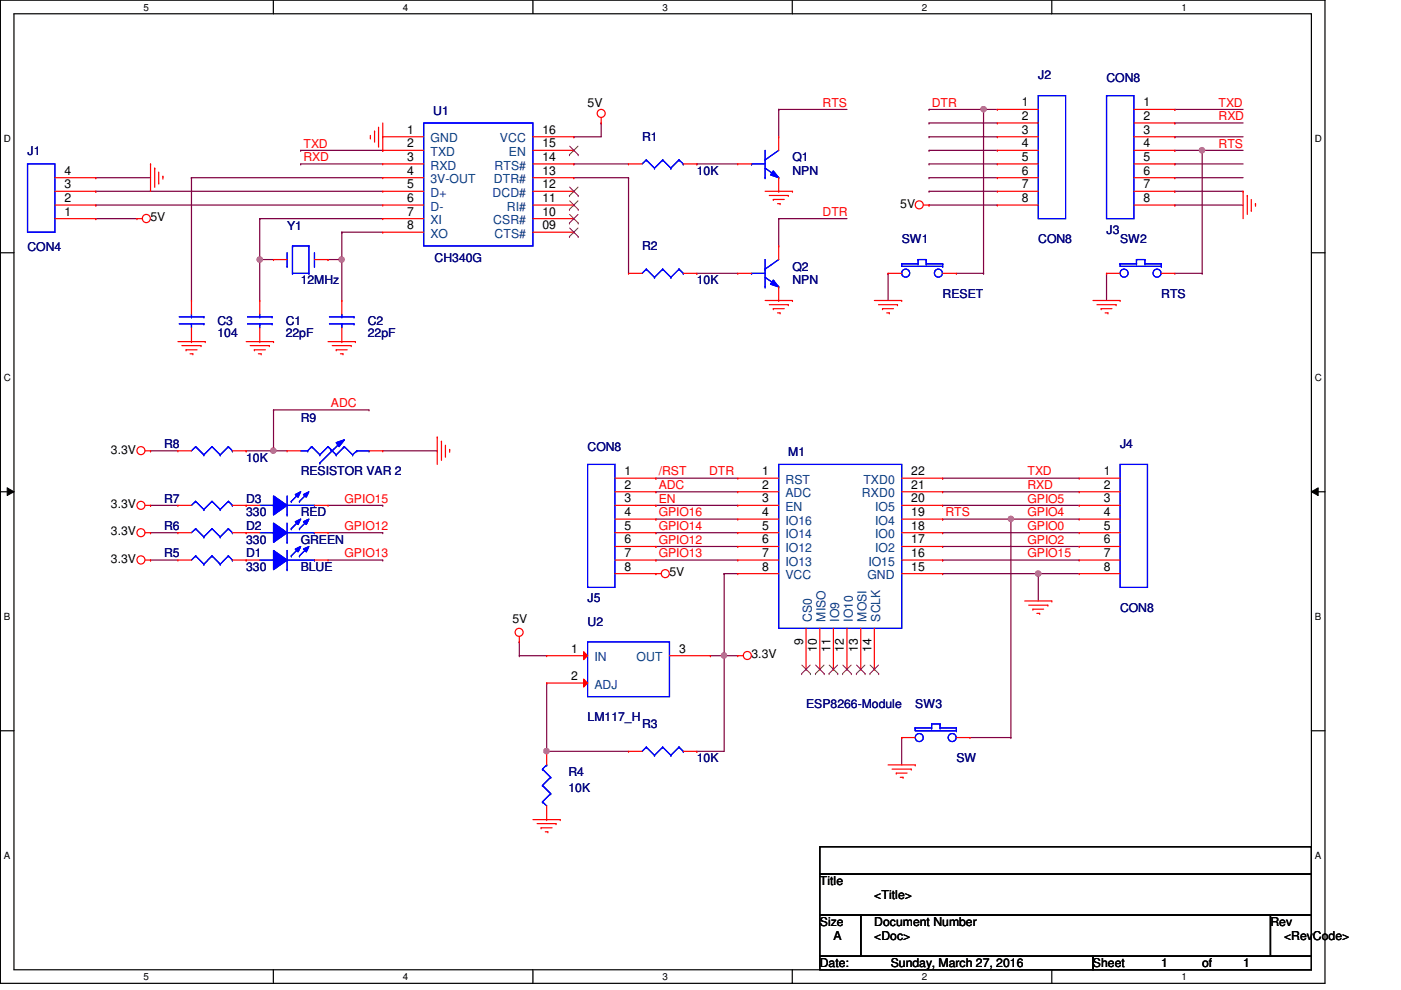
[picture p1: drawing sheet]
<svg xmlns="http://www.w3.org/2000/svg" width="297mm" height="210mm" viewBox="0 0 297 210" stroke-linecap="round" stroke-linejoin="round" font-family="sans-serif">
<path d="M.1 0h280.8v208.5h-280.8zM3 2.9h275v202.7h-275z" fill="none" stroke="#000" stroke-width=".25"/>
<g fill="#fff">
<path d="M30.4 .3h1.2v2.4h-1.2z"/>
<path d="M30.4 205.9h1.2v2.3h-1.2z"/>
</g>
<path d="M58 0v2.9M58 205.6v2.9" fill="none" stroke="#000" stroke-width=".25"/>
<g fill="#fff">
<path d="M85.4 .3h1.2v2.4h-1.2z"/>
<path d="M85.4 205.9h1.2v2.3h-1.2z"/>
</g>
<path d="M113 0v2.9M113 205.6v2.9" fill="none" stroke="#000" stroke-width=".25"/>
<g fill="#fff">
<path d="M140.5 .3h1.1v2.4h-1.1z"/>
<path d="M140.5 205.9h1.1v2.3h-1.1z"/>
</g>
<path d="M168 0v2.9M168 205.6v2.9" fill="none" stroke="#000" stroke-width=".25"/>
<g fill="#fff">
<path d="M195.4 .3h1.2v2.4h-1.2z"/>
<path d="M195.4 205.9h1.2v2.3h-1.2z"/>
</g>
<path d="M223 0v2.9M223 205.6v2.9" fill="none" stroke="#000" stroke-width=".25"/>
<g fill="#fff">
<path d="M250.5 .3h1.1v2.4h-1.1z"/>
<path d="M250.5 205.9h1.1v2.3h-1.1z"/>
<path d="M.8 28.2h1.5v2.4h-1.5z"/>
<path d="M278.8 28.2h1.4v2.4h-1.4z"/>
<path d="M.8 78.9h1.5v2.3h-1.5z"/>
<path d="M278.8 78.9h1.4v2.3h-1.4z"/>
</g>
<path d="M.1 53.6h2.9M278 53.6h2.9" fill="none" stroke="#000" stroke-width=".25"/>
<g fill="#fff">
<path d="M.8 129.6h1.4v2.3h-1.4z"/>
<path d="M278.8 129.6h1.3v2.3h-1.3z"/>
</g>
<path d="M.1 104.3h2.9M278 104.3h2.9" fill="none" stroke="#000" stroke-width=".25"/>
<path d="M1.5 103.4l1.5 .9-1.5 .8zM278 104.3l1.5-.9v1.7z" fill="#000"/>
<path d="M1.5 103.4l1.5 .9-1.5 .8zM278 104.3l1.5-.9v1.7z" fill="none" stroke="#000" stroke-width=".21"/>
<g fill="#fff">
<path d="M.8 180.3h1.4v2.3h-1.4z"/>
<path d="M278.8 180.3h1.3v2.3h-1.3z"/>
</g>
<path d="M.1 154.9h2.9M278 154.9h2.9" fill="none" stroke="#000" stroke-width=".25"/>
<path d="M121.7 29h.1M127.5 26.1h.1M127.5 26.1v2.9h-5.8M55.1 46.4h.1M55.1 55h.1M55.1 46.4h26M55.1 55v8.7M55.1 55h2.9" fill="none" stroke="#800040" stroke-width=".25"/>
<circle cx="55.1" cy="55" r=".56" fill="#f0f"/>
<circle cx="55.1" cy="55" r=".56" fill="none" stroke="#f0f" stroke-width=".25"/>
<path d="M72.5 49.2h.1M72.5 55h.1M72.5 49.2h8.6M72.5 55v8.7" fill="none" stroke="#800040" stroke-width=".25"/>
<circle cx="72.4" cy="55" r=".56" fill="#f0f"/>
<circle cx="72.4" cy="55" r=".56" fill="none" stroke="#f0f" stroke-width=".25"/>
<g fill="none" stroke="#800040" stroke-width=".25">
<path d="M20.3 37.7h.1M20.3 37.7h11.6M40.6 37.7h.1M40.6 37.7h40.5M40.6 37.7v26M63.8 31.9h.1M63.8 34.8h.1M63.8 31.9h17.3M63.8 34.8h17.3M121.7 34.8h.1M121.7 37.7h.1M121.7 37.7h11.6"/>
<path d="M121.7 34.8h11.6M133.3 37.7h.1M133.3 37.7v20.3M147.7 34.8h.1M147.7 34.8h8.7M165.1 23.2h.1M165.1 23.2v5.8M165.1 23.2h14.5M197 26.1h.1M197 29h.1M197 31.9h.1M197 34.8h.1"/>
<path d="M197 37.7h.1M197 37.7h14.5M197 31.9h14.5M197 34.8h14.5M197 26.1h14.5M197 29h14.5M208.5 23.2h.1M208.5 23.2h3M208.5 23.2v34.8M249.1 23.2h.1M249.1 26.1h.1M249.1 29h.1"/>
<path d="M249.1 34.8h.1M249.1 37.7h.1M249.1 37.7h14.5M249.1 34.8h14.5M249.1 23.2h14.5M249.1 26.1h14.5M249.1 29h14.5M254.9 31.9h.1M254.9 31.9h8.7M20.3 46.4h.1M20.3 43.5h.1M20.3 40.6h.1"/>
<path d="M20.3 46.4h8.7M20.3 43.5h60.8M20.3 40.6h60.8M55.1 46.4h.1M55.1 46.4v8.6M69.6 55h.1M72.5 49.2h.1M72.5 49.2v5.8h-2.9M147.7 58h.1M147.7 58h8.7M165.1 46.4h.1M165.1 46.4h14.5"/>
<path d="M165.1 46.4v5.8M188.3 58h.1M188.3 58v5.7M197 40.6h.1M197 43.5h.1M197 43.5h14.5M197 40.6h14.5M202.8 58h5.7M208.5 58h.1M249.1 40.6h.1M249.1 43.5h.1M249.1 43.5h14.5"/>
<path d="M249.1 40.6h14.5M139.1 101.4h.1M139.1 104.3h.1M139.1 107.1h.1M139.1 110.1h.1M139.1 112.9h.1M139.1 115.9h.1M139.1 118.7h.1M139.1 101.4h17.3M139.1 104.3h17.3M139.1 107.1h17.3M139.1 110.1h17.3"/>
<path d="M139.1 112.9h17.3M139.1 115.9h17.3M139.1 118.7h17.3"/>
</g>
<circle cx="208.5" cy="23.2" r=".56" fill="#f0f"/>
<circle cx="208.5" cy="23.2" r=".56" fill="none" stroke="#f0f" stroke-width=".25"/>
<path d="M197 23.2h.1M197 23.2h11.5M254.9 31.9h.1M254.9 31.9v26.1M234.6 58h.1M234.6 58v5.7M249.1 58h5.8M254.9 58h.1" fill="none" stroke="#800040" stroke-width=".25"/>
<circle cx="254.8" cy="31.9" r=".56" fill="#f0f"/>
<circle cx="254.8" cy="31.9" r=".56" fill="none" stroke="#f0f" stroke-width=".25"/>
<path d="M249.1 31.9h.1M249.1 31.9h5.8M199.9 101.4h.1M199.9 104.3h.1M199.9 107.1h.1M199.9 101.4h28.9M199.9 104.3h28.9M199.9 107.1h28.9M214.3 110.1h.1M214.3 110.1h14.5" fill="none" stroke="#800040" stroke-width=".25"/>
<circle cx="214.3" cy="110" r=".56" fill="#f0f"/>
<circle cx="214.3" cy="110" r=".56" fill="none" stroke="#f0f" stroke-width=".25"/>
<path d="M199.9 112.9h.1M199.9 115.9h.1M199.9 118.7h.1M199.9 112.9h28.9M199.9 115.9h28.9M199.9 118.7h28.9M220.1 121.6h.1M220.1 121.6h8.7" fill="none" stroke="#800040" stroke-width=".25"/>
<circle cx="220.1" cy="121.6" r=".56" fill="#f0f"/>
<circle cx="220.1" cy="121.6" r=".56" fill="none" stroke="#f0f" stroke-width=".25"/>
<path d="M110.1 139h.1M110.1 136.1h.1M110.1 139h5.8M110.1 136.1v2.9M150.6 139h.1M150.6 139h2.9M153.5 139h.1M153.5 139v20.3h-5.8M147.7 159.3h.1" fill="none" stroke="#800040" stroke-width=".25"/>
<circle cx="153.5" cy="139" r=".56" fill="#f0f"/>
<circle cx="153.5" cy="139" r=".56" fill="none" stroke="#f0f" stroke-width=".25"/>
<path d="M153.5 139h.1M153.5 121.6h.1M153.5 139h2.9M153.5 121.6h2.9M153.5 121.6v17.4M199.9 121.6h.1M199.9 121.6h20.2M220.1 121.6h.1M220.1 121.6v5.8M115.9 159.3h.1M115.9 159.3h17.4" fill="none" stroke="#800040" stroke-width=".25"/>
<circle cx="115.9" cy="159.3" r=".56" fill="#f0f"/>
<circle cx="115.9" cy="159.3" r=".56" fill="none" stroke="#f0f" stroke-width=".25"/>
<g fill="none" stroke="#800040" stroke-width=".25">
<path d="M31.9 95.6h.1M31.9 95.6h5.8M58 95.6h.1M58 95.6h2.9M81.1 95.6h11.6M92.7 95.6h.1M31.9 118.7h.1M31.9 112.9h.1M31.9 107.1h.1M31.9 118.7h5.8M31.9 112.9h5.8M31.9 107.1h5.8"/>
<path d="M69.6 118.7h11.5M69.6 112.9h11.5M69.6 107.1h11.5M81.1 118.7h.1M81.1 112.9h.1M81.1 107.1h.1M115.9 144.8h.1M115.9 144.8v14.5"/>
</g>
<circle cx="57.9" cy="95.5" r=".56" fill="#f0f"/>
<circle cx="57.9" cy="95.5" r=".56" fill="none" stroke="#f0f" stroke-width=".25"/>
<g fill="none" stroke="#800040" stroke-width=".25">
<path d="M52.2 95.6h.1M58 86.9h.1M58 86.9v8.7h-5.8M58 86.9h20.2M78.2 86.9h.1M199.9 110.1h.1M199.9 110.1h14.4M214.3 110.1h.1M214.3 110.1v46.3M191.2 156.4h.1M191.2 156.4v5.8M205.7 156.4h8.6"/>
<path d="M214.3 156.4h.1"/>
</g>
<g fill="none" stroke="#f00" stroke-width=".25">
<path d="M31.9 34.8h.1M31.9 34.8v5.8M32.8 35.6h.1M32.8 35.6v4.1M33.7 38.8h.1M33.7 36.5v2.3M34.5 37.4h.1M34.5 37.4v.6M78.5 29.3h.1M78.5 28.7v.6M79.4 27.8h.1M79.4 27.8v2.3"/>
<path d="M80.3 31h.1M80.3 27v4M81.1 31.9h.1M81.1 26.1v5.8M127.5 26.1h.1M127.5 24.9v1.2M29 46.4h.1M29 46.4h1.2M162.2 40.6h5.8M163.1 41.4h4M164 42.3h.1M164 42.3h2.3"/>
<path d="M164.8 43.2h.6M165.4 43.2h.1M167.1 41.4h.1M168 40.6h.1M195.8 43.5h1.2M197 43.5h.1M263.6 40.6h.1M263.6 40.6v5.8M264.5 41.4h.1M264.5 41.4v4.1M265.3 44.6h.1M265.3 42.3v2.3"/>
<path d="M266.2 43.2h.1M266.2 43.2v.5M37.7 72.4h5.8M38.6 73.3h4M39.5 74.2h.1M39.5 74.2h2.3M40.3 75h.6M40.9 75h.1M42.6 73.3h.1M43.5 72.4h.1M52.2 72.4h5.8M53 73.3h4.1"/>
<path d="M53.9 74.2h.1M53.9 74.2h2.4M54.8 75h.6M55.4 75h.1M57.1 73.3h.1M58 72.4h.1M69.6 72.4h5.7M70.4 73.3h4.1M71.3 74.2h.1M71.3 74.2h2.3M72.2 75h.5M72.7 75h.1"/>
<path d="M74.5 73.3h.1M75.3 72.4h.1M162.2 63.7h5.8M163.1 64.6h4M164 65.4h.1M164 65.4h2.3M164.8 66.3h.6M165.4 66.3h.1M167.1 64.6h.1M168 63.7h.1M185.4 63.7h5.8M186.3 64.6h4"/>
<path d="M187.1 65.4h.1M187.1 65.4h2.3M188 66.3h.5M188.5 66.3h.1M190.3 64.6h.1M191.2 63.7h.1M231.7 63.7h5.8M232.6 64.6h4M233.5 65.4h.1M233.5 65.4h2.3M234.3 66.3h.6M234.9 66.3h.1"/>
<path d="M236.6 64.6h.1M237.5 63.7h.1M30.8 95.6h1.1M31.9 95.6h.1M37.7 95.6h.1M37.7 95.6h2.9M49.3 95.6h2.9M52.2 95.6h.1M92.7 92.7h.1M92.7 92.7v5.8M93.6 93.6h.1M93.6 93.6v4"/>
<path d="M94.4 96.7h.1M94.4 94.4v2.3M95.3 95.3h.1M95.3 95.3v.6M30.8 118.7h1.1M30.8 112.9h1.1M30.8 107.1h1.1M31.9 118.7h.1M31.9 112.9h.1M31.9 107.1h.1M37.7 118.7h.1M37.7 118.7h2.9"/>
<path d="M49.3 118.7h2.9M52.2 118.7h.1M110.1 136.1h.1M110.1 135v1.1M139.1 121.6h.1M139.1 121.6h1.1M156.4 139h.1M156.4 139h1.2M217.3 127.4h5.7M218.1 128.3h4.1M219 129.2h.1M219 129.2h2.3"/>
<path d="M219.8 130h.6M220.4 130h.1M222.2 128.3h.1M223 127.4h.1M191.2 156.4h.1M191.2 156.4h2.9M202.8 156.4h2.9M205.7 156.4h.1M113 173.8h5.8M113.9 174.6h4M114.7 175.5h.1M114.7 175.5h2.3"/>
<path d="M115.6 176.4h.6M116.2 176.4h.1M117.9 174.6h.1M118.8 173.8h.1M188.3 162.2h5.8M189.1 163.1h4.1M190 163.9h.1M190 163.9h2.3M190.9 164.8h.6M191.5 164.8h.1M193.2 163.1h.1M194.1 162.2h.1"/>
<circle cx="127.5" cy="24" r=".85"/>
<circle cx="31" cy="46.3" r=".86"/>
<circle cx="194.9" cy="43.4" r=".85"/>
<circle cx="29.9" cy="95.5" r=".85"/>
<circle cx="29.9" cy="118.7" r=".86"/>
<circle cx="29.9" cy="107.1" r=".85"/>
<circle cx="29.9" cy="112.9" r=".85"/>
<circle cx="110.1" cy="134.1" r=".85"/>
<circle cx="141" cy="121.6" r=".85"/>
<circle cx="158.4" cy="139" r=".85"/>
</g>
<path d="M173.8 179.5h104.2v5.8h-104.2zM173.8 185.3h104.2v8.7h-104.2zM173.8 194h8.7v8.7h-8.7zM182.5 194h86.9v8.7h-86.9zM269.4 194h8.6v8.7h-8.6zM173.8 202.7h57.9v2.9h-57.9zM231.7 202.7h46.3v2.9h-46.3z" fill="none" stroke="#000" stroke-width=".25"/>
<g fill="none" stroke="#00f" stroke-width=".25">
<path d="M41.5 94.7h.1M41.5 94.7l-.9 .9M41.5 94.7l1.7 1.7M43.2 96.4h.1M45 94.7h.1M45 94.7l-1.8 1.7M45 94.7l1.7 1.7M46.7 96.4h.1M48.4 94.7h.1M48.4 94.7l-1.7 1.7M48.4 94.7l.9 .9M49.3 95.6h.1"/>
<path d="M41.5 117.9h.1M41.5 117.9l-.9 .8M41.5 117.9l1.7 1.7M43.2 119.6h.1M45 117.9h.1M45 117.9l-1.8 1.7M45 117.9l1.7 1.7M46.7 119.6h.1M48.4 117.9h.1M48.4 117.9l-1.7 1.7M48.4 117.9l.9 .8M49.3 118.7h.1"/>
<path d="M124.6 136.1h17.3v11.6h-17.3zM194.1 154.3h.1M194.1 154.3v.6h8.7M194.1 154.3h3.4M197.5 153.5h.1M197.5 154.3h.1M197.5 153.5h1.8M197.5 153.5v.8M199.3 154.3h.1M199.3 153.5h.1M199.3 154.3h3.5M199.3 153.5v.8"/>
<path d="M202.8 154.9h.1M202.8 154.3h.1M202.8 154.3v.6"/>
<circle cx="194.9" cy="156.4" r=".85"/>
<circle cx="201.9" cy="156.4" r=".85"/>
</g>
<path d="M123.7 138.2l.9 .8-.9 .9z" fill="#f00"/>
<path d="M115.9 139h.1M115.9 139h8.7M123.7 138.2l.9 .8-.9 .9z" fill="none" stroke="#f00" stroke-width=".25"/>
<path d="M123.7 144l.9 .8-.9 .9z" fill="#f00"/>
<g fill="none" stroke="#f00" stroke-width=".25">
<path d="M240.4 23.2h8.7M240.4 26.1h8.7M240.4 29h8.7M240.4 31.9h8.7M240.4 34.8h8.7M240.4 37.7h8.7M249.1 23.2h.1M249.1 26.1h.1M249.1 29h.1M249.1 31.9h.1M249.1 34.8h.1M249.1 37.7h.1"/>
<path d="M240.4 40.6h8.7M240.4 43.5h8.7M249.1 40.6h.1M249.1 43.5h.1M141.9 139h8.7M150.6 139h.1M115.9 144.8h.1M115.9 144.8h8.7M123.7 144l.9 .8-.9 .9z"/>
</g>
<path d="M234.6 20.3h5.8v26.1h-5.8zM55.1 107.1h2.9M58 107.1h.1M60.9 109.2h.1M60.9 105.2v4M60.9 107.1h5.8M66.7 107.1h.1" fill="none" stroke="#00f" stroke-width=".25"/>
<path d="M58 105.2l2.9 1.9-2.9 2.1z" fill-rule="evenodd" fill="#00f"/>
<path d="M58 105.2l2.9 1.9-2.9 2.1z" fill="none" stroke="#00f" stroke-width=".25"/>
<path d="M64.3 104.9l1.2-.6-.6 1.1z" fill-rule="evenodd" fill="#00f"/>
<path d="M64.3 104.9l1.2-.6-.6 1.1z" fill="none" stroke="#00f" stroke-width=".25"/>
<path d="M62.6 104.9l1.2-.6-.6 1.1z" fill-rule="evenodd" fill="#00f"/>
<path d="M55.1 107.1h2.9M58 107.1h.1M60.9 109.2h.1M60.9 105.2v4M60.9 107.1h5.8M61.8 106.3h.1M62.6 104.9l1.2-.6-.6 1.1zM63.5 106.3h.1M63.5 104.6l-1.7 1.7M65.2 104.6l-1.7 1.7M66.7 107.1h.1" fill="none" stroke="#00f" stroke-width=".25"/>
<path d="M58 105.2l2.9 1.9-2.9 2.1z" fill-rule="evenodd" fill="#00f"/>
<path d="M58 105.2l2.9 1.9-2.9 2.1z" fill="none" stroke="#00f" stroke-width=".25"/>
<path d="M64.3 104.9l1.2-.6-.6 1.1z" fill-rule="evenodd" fill="#00f"/>
<path d="M64.3 104.9l1.2-.6-.6 1.1z" fill="none" stroke="#00f" stroke-width=".25"/>
<path d="M62.6 104.9l1.2-.6-.6 1.1z" fill-rule="evenodd" fill="#00f"/>
<g fill="none" stroke="#00f" stroke-width=".25">
<path d="M159.3 34.8h.1M159.3 34.8h2.9M162.2 33.9h.1M162.2 37.7h.1M162.2 35.6l2.9 2.1M162.2 31.9v5.8M165.1 37.7h.1M165.1 31.9l-2.9 2M237.5 98.5h5.8v26h-5.8zM61.8 106.3h.1M62.6 104.9l1.2-.6-.6 1.1zM63.5 106.3h.1"/>
<path d="M63.5 104.6l-1.7 1.7M65.2 104.6l-1.7 1.7"/>
</g>
<g fill="none" stroke="#f00" stroke-width=".25">
<path d="M52.2 107.1h.1M52.2 107.1h2.9M66.7 107.1h2.9M69.6 107.1h.1M228.8 101.4h.1M228.8 104.3h.1M228.8 107.1h.1M228.8 110.1h.1M228.8 112.9h.1M228.8 115.9h.1M228.8 118.7h.1M228.8 107.1h8.7"/>
<path d="M228.8 101.4h8.7M228.8 104.3h8.7M228.8 110.1h8.7M228.8 112.9h8.7M228.8 115.9h8.7M228.8 118.7h8.7M228.8 121.6h.1M228.8 121.6h8.7"/>
</g>
<path d="M164 36.2l1.1 1.5-1.7-.6z" fill="#00f"/>
<path d="M159.3 34.8h.1M159.3 34.8h2.9M162.2 33.9h.1M162.2 37.7h.1M162.2 35.6l2.9 2.1M162.2 31.9v5.8M164 36.2l1.1 1.5-1.7-.6zM165.1 37.7h.1M165.1 31.9l-2.9 2" fill="none" stroke="#00f" stroke-width=".25"/>
<path d="M164 36.2l1.1 1.5-1.7-.6z" fill="#00f"/>
<path d="M164 36.2l1.1 1.5-1.7-.6zM159.3 58h.1M159.3 58h2.9M162.2 57.1h.1M162.2 58.8l2.9 2M162.2 55v5.8M165.1 55l-2.9 2.1M162.2 60.8h.1M165.1 60.8h.1" fill="none" stroke="#00f" stroke-width=".25"/>
<path d="M156.4 34.8h.1M156.4 34.8h2.9M165.1 29h.1M165.1 29v2.9M165.1 37.7v2.9M165.1 40.6h.1" fill="none" stroke="#f00" stroke-width=".25"/>
<path d="M164 59.4l1.1 1.4-1.7-.6z" fill="#00f"/>
<path d="M159.3 58h.1M159.3 58h2.9M162.2 57.1h.1M162.2 58.8l2.9 2M162.2 55v5.8M164 59.4l1.1 1.4-1.7-.6zM165.1 55l-2.9 2.1M162.2 60.8h.1M165.1 60.8h.1" fill="none" stroke="#00f" stroke-width=".25"/>
<path d="M164 59.4l1.1 1.4-1.7-.6z" fill="#00f"/>
<g fill="none" stroke="#00f" stroke-width=".25">
<path d="M60.9 56.5h.1M60.9 53.6v2.9M62 58h.1M62 52.2h.1M62 52.2v5.8M62 58h3.5M62 52.2h3.5M65.5 58h.1M65.5 52.2h.1M65.5 52.2v5.8M66.7 56.5h.1M66.7 53.6v2.9"/>
<path d="M164 59.4l1.1 1.4-1.7-.6zM191.2 55.9h.1M191.2 55.9v.6h8.7M191.2 55.9h3.4M194.6 55h.1M194.6 55.9h.1M194.6 55h1.8M194.6 55v.9M196.4 55.9h.1M196.4 55h.1M196.4 55.9h3.5M196.4 55v.9"/>
<path d="M199.9 56.5h.1M199.9 55.9h.1M199.9 55.9v.6M41.5 106.3h.1M41.5 106.3l-.9 .8M41.5 106.3l1.7 1.7M43.2 108h.1M45 106.3h.1M45 106.3l-1.8 1.7M45 106.3l1.7 1.7M46.7 108h.1M48.4 106.3h.1"/>
<path d="M48.4 106.3l-1.7 1.7M48.4 106.3l.9 .8M49.3 107.1h.1M55.1 112.9h2.9M58 112.9h.1M60.9 115h.1M60.9 110.9v4.1M60.9 112.9h5.8M66.7 112.9h.1"/>
<circle cx="192" cy="57.9" r=".85"/>
<circle cx="199" cy="57.9" r=".85"/>
</g>
<g fill="none" stroke="#f00" stroke-width=".25">
<path d="M58 55h.1M58 55h2.9M66.7 55h2.9M69.6 55h.1M156.4 58h.1M156.4 58h2.9M165.1 52.2h.1M165.1 52.2v2.8M188.3 58h.1M188.3 58h2.9M199.9 58h2.9M202.8 58h.1"/>
<path d="M165.1 63.7h.1M165.1 60.8v2.9M37.7 107.1h.1M37.7 107.1h2.9M49.3 107.1h2.9M52.2 107.1h.1"/>
</g>
<path d="M58 110.9l2.9 2-2.9 2.1z" fill-rule="evenodd" fill="#00f"/>
<path d="M58 110.9l2.9 2-2.9 2.1z" fill="none" stroke="#00f" stroke-width=".25"/>
<path d="M64.3 110.6l1.2-.5-.6 1.1z" fill-rule="evenodd" fill="#00f"/>
<path d="M64.3 110.6l1.2-.5-.6 1.1z" fill="none" stroke="#00f" stroke-width=".25"/>
<path d="M62.6 110.6l1.2-.5-.6 1.1z" fill-rule="evenodd" fill="#00f"/>
<path d="M55.1 112.9h2.9M58 112.9h.1M60.9 115h.1M60.9 110.9v4.1M60.9 112.9h5.8M61.8 112.1h.1M62.6 110.6l1.2-.5-.6 1.1zM63.5 112.1h.1M63.5 110.4l-1.7 1.7M65.2 110.4l-1.7 1.7M66.7 112.9h.1" fill="none" stroke="#00f" stroke-width=".25"/>
<path d="M58 110.9l2.9 2-2.9 2.1z" fill-rule="evenodd" fill="#00f"/>
<path d="M58 110.9l2.9 2-2.9 2.1z" fill="none" stroke="#00f" stroke-width=".25"/>
<path d="M64.3 110.6l1.2-.5-.6 1.1z" fill-rule="evenodd" fill="#00f"/>
<path d="M64.3 110.6l1.2-.5-.6 1.1z" fill="none" stroke="#00f" stroke-width=".25"/>
<path d="M62.6 110.6l1.2-.5-.6 1.1z" fill-rule="evenodd" fill="#00f"/>
<g fill="none" stroke="#00f" stroke-width=".25">
<path d="M89.8 26.1h23.2v26.1h-23.2zM220.1 20.3h5.8v26.1h-5.8zM41.5 112.1h.1M41.5 112.1l-.9 .8M41.5 112.1l1.7 1.7M43.2 113.8h.1M45 112.1h.1M45 112.1l-1.8 1.7M45 112.1l1.7 1.7M46.7 113.8h.1M48.4 112.1h.1M48.4 112.1l-1.7 1.7"/>
<path d="M48.4 112.1l.9 .8M49.3 112.9h.1M55.1 118.7h2.9M58 118.7h.1M60.9 116.7v4.1M60.9 118.7h5.8M61.8 112.1h.1M62.6 110.6l1.2-.5-.6 1.1zM63.5 112.1h.1M63.5 110.4l-1.7 1.7M65.2 110.4l-1.7 1.7M66.7 118.7h.1"/>
<path d="M60.9 120.8h.1M137 158.4h.1M137 158.4l-.9 .9M137 158.4l1.8 1.7M140.5 158.4h.1M140.5 158.4l-1.7 1.7M140.5 158.4l1.7 1.7M144 158.4h.1M144 158.4l-1.8 1.7M144 158.4l.9 .9M144.9 159.3h.1M138.8 160.1h.1"/>
<path d="M142.2 160.1h.1"/>
</g>
<g fill="none" stroke="#f00" stroke-width=".25">
<path d="M81.1 29h.1M81.1 31.9h.1M81.1 34.8h.1M81.1 37.7h.1M81.1 29h8.7M81.1 31.9h8.7M81.1 34.8h8.7M81.1 37.7h8.7M113 29h8.7M113 31.9h8.7M113 34.8h8.7M113 37.7h8.7"/>
<path d="M121.7 29h.1M121.7 31.9h.1M121.7 34.8h.1M121.7 37.7h.1M211.5 23.2h.1M211.5 26.1h.1M211.5 29h.1M211.5 31.9h.1M211.5 34.8h.1M211.5 37.7h.1M211.5 29h8.6M211.5 31.9h8.6"/>
<path d="M211.5 34.8h8.6M211.5 37.7h8.6M211.5 23.2h8.6M211.5 26.1h8.6M81.1 40.6h.1M81.1 43.5h.1M81.1 46.4h.1M81.1 49.2h.1M81.1 40.6h8.7M81.1 43.5h8.7M81.1 46.4h8.7M81.1 49.2h8.7"/>
<path d="M113 40.6h8.7M113 43.5h8.7M113 46.4h8.7M113 49.2h8.7M121.7 40.6h.1M121.7 43.5h.1M121.7 46.4h.1M121.7 49.2h.1M211.5 40.6h.1M211.5 43.5h.1M211.5 40.6h8.6M211.5 43.5h8.6"/>
<path d="M37.7 112.9h.1M37.7 112.9h2.9M49.3 112.9h5.8M52.2 112.9h.1M66.7 112.9h2.9M69.6 112.9h.1M133.3 159.3h.1M133.3 159.3h2.8M144.9 159.3h2.8M147.7 159.3h.1"/>
</g>
<g fill="none" stroke="#804000" stroke-width=".21">
<path d="M120.7 32.8h.1M120.8 31l1.8 1.8M120.8 39.7l1.8 1.8M122.6 31l-1.9 1.8M122.6 39.7l-1.9 1.8M122.6 32.8h.1M120.7 41.5h.1M120.7 44.4h.1M120.7 47.3h.1M120.7 50.2h.1M120.8 42.6l1.8 1.8M120.8 45.5l1.8 1.8"/>
<path d="M120.8 48.3l1.8 1.9M122.6 42.6l-1.9 1.8M122.6 45.5l-1.9 1.8M122.6 48.3l-1.9 1.9M122.6 41.5h.1M122.6 44.4h.1M122.6 47.3h.1M122.6 50.2h.1"/>
</g>
<path d="M58 116.7l2.9 2-2.9 2.1z" fill-rule="evenodd" fill="#00f"/>
<path d="M58 116.7l2.9 2-2.9 2.1z" fill="none" stroke="#00f" stroke-width=".25"/>
<path d="M64.3 116.4l1.2-.5-.6 1.1z" fill-rule="evenodd" fill="#00f"/>
<path d="M64.3 116.4l1.2-.5-.6 1.1z" fill="none" stroke="#00f" stroke-width=".25"/>
<path d="M62.6 116.4l1.2-.5-.6 1.1z" fill-rule="evenodd" fill="#00f"/>
<path d="M55.1 118.7h2.9M58 118.7h.1M60.9 116.7v4.1M60.9 118.7h5.8M61.8 117.9h.1M62.6 116.4l1.2-.5-.6 1.1zM63.5 117.9h.1M63.5 116.1l-1.7 1.8M65.2 116.1l-1.7 1.8M66.7 118.7h.1M60.9 120.8h.1" fill="none" stroke="#00f" stroke-width=".25"/>
<path d="M58 116.7l2.9 2-2.9 2.1z" fill-rule="evenodd" fill="#00f"/>
<path d="M58 116.7l2.9 2-2.9 2.1z" fill="none" stroke="#00f" stroke-width=".25"/>
<path d="M64.3 116.4l1.2-.5-.6 1.1z" fill-rule="evenodd" fill="#00f"/>
<path d="M64.3 116.4l1.2-.5-.6 1.1z" fill="none" stroke="#00f" stroke-width=".25"/>
<path d="M62.6 116.4l1.2-.5-.6 1.1z" fill-rule="evenodd" fill="#00f"/>
<g fill="none" stroke="#00f" stroke-width=".25">
<path d="M137 33.9h.1M137 33.9l-.9 .9M137 33.9l1.8 1.7M138.8 35.6h.1M140.5 33.9h.1M140.5 33.9l-1.7 1.7M140.5 33.9l1.7 1.7M142.2 35.6h.1M144 33.9h.1M144 33.9l-1.8 1.7M144 33.9l.9 .9M144.9 34.8h.1"/>
<path d="M237.5 55.9h.1M237.5 55.9v.6h8.7M237.5 55.9h3.5M241 55h.1M241 55.9h.1M241 55h1.7M241 55v.9M242.7 55.9h.1M242.7 55h.1M242.7 55.9h3.5M242.7 55v.9M246.2 56.5h.1"/>
<path d="M246.2 55.9h.1M246.2 55.9v.6M69.8 68.7h5.3M69.8 67.2h5.3M72.5 67.2h.1M72.5 68.7h.1M72.5 66.6v.6M72.5 68.7v.8M75.1 68.7h.1M75.1 67.2h.1M63.8 95.6h1.4M65.2 95.6h.1"/>
<path d="M66.1 94.7h.1M66.1 94.7l-.3 .3M66.1 94.7l-.9 .9M66.1 94.7l1.7 1.7M67.8 98.2h.1M67.8 96.4h.1M69.6 94.7h.1M69.6 94.7l1.7 1.7M69.6 94.7l-1.8 1.7M70.1 95.3h.1M71.3 96.4h.1M72.2 93.9l-4.4 4.3"/>
<path d="M73 94.7h.1M73 94.7l-1.7 1.7M73 94.7l1.8 1.7M74.8 96.4h.1M75.6 95.6h.1M75.6 95.6h2.6M75.6 95.6l-.8 .8M78.2 95.6h.1M124.6 98.5h5.8v26h-5.8zM61.8 117.9h.1M62.6 116.4l1.2-.5-.6 1.1zM63.5 117.9h.1"/>
<path d="M63.5 116.1l-1.7 1.8M65.2 116.1l-1.7 1.8"/>
<circle cx="238.3" cy="57.9" r=".85"/>
<circle cx="245.3" cy="57.9" r=".85"/>
</g>
<g fill="none" stroke="#f00" stroke-width=".25">
<path d="M133.3 34.8h.1M133.3 34.8h2.8M144.9 34.8h2.8M147.7 34.8h.1M234.6 58h.1M234.6 58h2.9M246.2 58h2.9M249.1 58h.1M72.5 63.7h.1M72.5 72.4h.1M72.5 63.7v2.9M72.5 69.5v2.9"/>
<path d="M52.2 118.7h.1M52.2 118.7h2.9M66.7 118.7h2.9M69.6 118.7h.1M130.4 118.7h8.7M130.4 101.4h8.7M130.4 104.3h8.7M130.4 107.1h8.7M130.4 110.1h8.7M130.4 112.9h8.7M130.4 115.9h8.7M139.1 101.4h.1"/>
<path d="M139.1 104.3h.1M139.1 107.1h.1M139.1 110.1h.1M139.1 112.9h.1M139.1 115.9h.1M139.1 118.7h.1M130.4 121.6h8.7M139.1 121.6h.1"/>
</g>
<path d="M71.3 93.9l1.7-.6-1.1 1.4z" fill="#00f"/>
<g fill="none" stroke="#00f" stroke-width=".25">
<path d="M63.8 95.6h1.4M65.2 95.6h.1M66.1 94.7h.1M66.1 94.7l-.3 .3M66.1 94.7l-.9 .9M66.1 94.7l1.7 1.7M67.8 98.2h.1M67.8 96.4h.1M69.6 94.7h.1M69.6 94.7l1.7 1.7M69.6 94.7l-1.8 1.7M70.1 95.3h.1"/>
<path d="M71.3 93.9l1.7-.6-1.1 1.4zM71.3 96.4h.1M72.2 93.9l-4.4 4.3M73 94.7h.1M73 94.7l-1.7 1.7M73 94.7l1.8 1.7M74.8 96.4h.1M75.6 95.6h.1M75.6 95.6h2.6M75.6 95.6l-.8 .8M78.2 95.6h.1"/>
</g>
<path d="M71.3 93.9l1.7-.6-1.1 1.4z" fill="#00f"/>
<g fill="none" stroke="#00f" stroke-width=".25">
<path d="M5.8 34.8h5.8v14.4h-5.8zM137 57.1h.1M137 57.1l-.9 .9M137 57.1l1.8 1.7M138.8 58.8h.1M140.5 57.1h.1M140.5 57.1l-1.7 1.7M140.5 57.1l1.7 1.7M142.2 58.8h.1M144 57.1h.1M144 57.1l-1.8 1.7M144 57.1l.9 .9"/>
<path d="M144.9 58h.1M38 68.7h5.2M38 67.2h5.2M40.6 67.2h.1M40.6 68.7h.1M40.6 66.6v.6M40.6 68.7v.8M43.2 68.7h.1M43.2 67.2h.1M52.5 68.7h5.2M52.5 67.2h5.2M55.1 67.2h.1"/>
<path d="M55.1 68.7h.1M55.1 66.6v.6M55.1 68.7v.8M57.7 68.7h.1M57.7 67.2h.1M71.3 93.9l1.7-.6-1.1 1.4zM165.1 98.5h26.1v34.7h-26.1zM115 170h.1M115 166.5h.1M115 163.1h.1M115 170l.9 .9M115 166.5l1.8 1.8"/>
<path d="M115 163.1l1.8 1.7M115.9 162.2h.1M115.9 162.2l-.9 .9M116.8 168.3h.1M116.8 164.8h.1M116.8 168.3l-1.8 1.7M116.8 164.8l-1.8 1.7"/>
</g>
<g fill="none" stroke="#f00" stroke-width=".25">
<path d="M11.6 37.7h8.7M20.3 37.7h.1M11.6 46.4h8.7M11.6 43.5h8.7M11.6 40.6h8.7M20.3 46.4h.1M20.3 43.5h.1M20.3 40.6h.1M133.3 58h.1M133.3 58h2.8M144.9 58h2.8M147.7 58h.1"/>
<path d="M40.6 63.7h.1M40.6 72.4h.1M40.6 63.7v2.9M40.6 69.5v2.9M55.1 63.7h.1M55.1 72.4h.1M55.1 63.7v2.9M55.1 69.5v2.9M60.9 95.6h.1M60.9 95.6h2.9M78.2 95.6h2.9M81.1 95.6h.1"/>
<path d="M156.4 101.4h.1M156.4 104.3h.1M156.4 107.1h.1M156.4 110.1h.1M156.4 112.9h.1M156.4 115.9h.1M156.4 118.7h.1M156.4 101.4h8.7M156.4 104.3h8.7M156.4 107.1h8.7M156.4 110.1h8.7M156.4 112.9h8.7"/>
<path d="M156.4 115.9h8.7M156.4 118.7h8.7M191.2 101.4h8.7M191.2 104.3h8.7M191.2 107.1h8.7M191.2 110.1h8.7M191.2 112.9h8.7M191.2 115.9h8.7M191.2 118.7h8.7M199.9 101.4h.1M199.9 104.3h.1M199.9 107.1h.1"/>
<path d="M199.9 110.1h.1M199.9 112.9h.1M199.9 115.9h.1M199.9 118.7h.1M156.4 121.6h.1M156.4 121.6h8.7M170.9 133.2v8.7M173.8 133.2v8.7M176.7 133.2v8.7M179.6 133.2v8.7M182.5 133.2v8.7M185.4 133.2v8.7"/>
<path d="M191.2 121.6h8.7M199.9 121.6h.1M115.9 159.3h.1M115.9 159.3v2.9M170.9 141.9h.1M173.8 141.9h.1M176.7 141.9h.1M179.6 141.9h.1M182.5 141.9h.1M185.4 141.9h.1M115.9 173.8h.1M115.9 170.9v2.9"/>
</g>
<g fill="none" stroke="#804000" stroke-width=".21">
<path d="M170 142.8h.1M170 141l1.8 1.8M171.8 141l-1.8 1.8M171.8 142.8h.1M172.9 142.8h.1M172.9 141l1.8 1.8M174.7 141l-1.8 1.8M174.7 142.8h.1M175.8 142.8h.1M175.8 141l1.8 1.8M177.6 141l-1.8 1.8M177.6 142.8h.1"/>
<path d="M178.6 142.8h.1M178.7 141l1.8 1.8M180.5 141l-1.9 1.8M180.5 142.8h.1M181.6 142.8h.1M181.6 141l1.8 1.8M183.4 141l-1.8 1.8M183.4 142.8h.1M184.4 142.8h.1M184.5 141l1.8 1.8M186.3 141l-1.9 1.8M186.3 142.8h.1"/>
</g>
<circle cx="55.1" cy="55" r=".56" fill="#f0f"/>
<circle cx="55.1" cy="55" r=".56" fill="none" stroke="#f0f" stroke-width=".25"/>
<circle cx="72.4" cy="55" r=".56" fill="#f0f"/>
<circle cx="72.4" cy="55" r=".56" fill="none" stroke="#f0f" stroke-width=".25"/>
<circle cx="208.5" cy="23.2" r=".56" fill="#f0f"/>
<circle cx="208.5" cy="23.2" r=".56" fill="none" stroke="#f0f" stroke-width=".25"/>
<circle cx="254.8" cy="31.9" r=".56" fill="#f0f"/>
<circle cx="254.8" cy="31.9" r=".56" fill="none" stroke="#f0f" stroke-width=".25"/>
<circle cx="214.3" cy="110" r=".56" fill="#f0f"/>
<circle cx="214.3" cy="110" r=".56" fill="none" stroke="#f0f" stroke-width=".25"/>
<circle cx="220.1" cy="121.6" r=".56" fill="#f0f"/>
<circle cx="220.1" cy="121.6" r=".56" fill="none" stroke="#f0f" stroke-width=".25"/>
<circle cx="153.5" cy="139" r=".56" fill="#f0f"/>
<circle cx="153.5" cy="139" r=".56" fill="none" stroke="#f0f" stroke-width=".25"/>
<circle cx="115.9" cy="159.3" r=".56" fill="#f0f"/>
<circle cx="115.9" cy="159.3" r=".56" fill="none" stroke="#f0f" stroke-width=".25"/>
<circle cx="57.9" cy="95.5" r=".56" fill="#f0f"/>
<circle cx="57.9" cy="95.5" r=".56" fill="none" stroke="#f0f" stroke-width=".25"/>
<g font-size="2.6" fill="#000080">
<text x="220.1" y="16.8">J2</text>
<text x="234.6" y="17.4">CON8</text>
<text x="91.9" y="24.3">U1</text>
<text x="136.1" y="29.8">R1</text>
<text x="5.8" y="32.8">J1</text>
<text x="168" y="34.2">Q1</text>
<text x="147.7" y="37.1">10K</text>
<text x="168" y="37.1">NPN</text>
<text x="5.8" y="53.3">CON4</text>
<text x="60.9" y="48.7">Y1</text>
<text x="136.1" y="53">R2</text>
<text x="191.2" y="51.6">SW1</text>
<text x="220.1" y="51.6">CON8</text>
<text x="234.6" y="49.6">J3</text>
<text x="237.5" y="51.6">SW2</text>
<text x="92.2" y="55.6">CH340G</text>
<text x="168" y="57.4">Q2</text>
<text x="63.8" y="60.3">12MHz</text>
<text x="147.7" y="60.3">10K</text>
<text x="168" y="60.3">NPN</text>
<text x="199.9" y="63.2">RESET</text>
<text x="246.2" y="63.2">RTS</text>
<text x="46.1" y="69">C3</text>
<text x="46.1" y="71.5">104</text>
<text x="60.6" y="69">C1</text>
<text x="60.6" y="71.5">22pF</text>
<text x="78" y="69">C2</text>
<text x="78" y="71.5">22pF</text>
<text x="63.8" y="89.5">R9</text>
<text x="34.8" y="95">R8</text>
<text x="124.6" y="95.6">CON8</text>
<text x="237.5" y="95">J4</text>
<text x="52.2" y="97.9">10K</text>
<text x="63.8" y="100.8">RESISTOR VAR 2</text>
<text x="167.1" y="96.7">M1</text>
<text x="34.8" y="106.6">R7</text>
<text x="52.2" y="106.6">D3</text>
<text x="34.8" y="112.4">R6</text>
<text x="52.2" y="109.5">330</text>
<text x="52.2" y="112.4">D2</text>
<text x="63.8" y="109.5">RED</text>
<text x="34.8" y="118.2">R5</text>
<text x="52.2" y="115.3">330</text>
<text x="52.2" y="118.2">D1</text>
<text x="63.8" y="115.3">GREEN</text>
<text x="52.2" y="121.1">330</text>
<text x="63.8" y="121.1">BLUE</text>
<text x="124.6" y="127.7">J5</text>
<text x="237.5" y="129.8">CON8</text>
<text x="124.6" y="132.7">U2</text>
<text x="124.6" y="152.9">LM117_H</text>
<text x="136.1" y="154.4">R3</text>
<text x="170.9" y="150">ESP8266-Module</text>
<text x="194.1" y="150">SW3</text>
<text x="147.7" y="161.6">10K</text>
<text x="202.8" y="161.6">SW</text>
<text x="120.5" y="164.5">R4</text>
<text x="120.5" y="168">10K</text>
</g>
<g font-size="2.6">
<text x="124.6" y="22.6">5V</text>
<text x="216.7" y="22.6">1</text>
<text x="242.4" y="22.6">1</text>
<text x="86.4" y="28.4">1</text>
<text x="115" y="28.4">16</text>
<text x="216.7" y="25.4">2</text>
<text x="216.7" y="28.4">3</text>
<text x="242.4" y="25.4">2</text>
<text x="242.4" y="28.4">3</text>
<text x="86.4" y="31.2">2</text>
<text x="86.4" y="34.1">3</text>
<text x="115" y="31.2">15</text>
<text x="115" y="34.1">14</text>
<text x="216.7" y="31.2">4</text>
<text x="216.7" y="34.1">5</text>
<text x="242.4" y="31.2">4</text>
<text x="242.4" y="34.1">5</text>
<text x="13.7" y="39.9">3</text>
<text x="13.7" y="37">4</text>
<text x="86.4" y="37">4</text>
<text x="86.4" y="39.9">5</text>
<text x="115" y="37">13</text>
<text x="115" y="39.9">12</text>
<text x="216.7" y="37">6</text>
<text x="216.7" y="39.9">7</text>
<text x="242.4" y="37">6</text>
<text x="242.4" y="39.9">7</text>
<text x="13.7" y="45.7">1</text>
<text x="13.7" y="42.8">2</text>
<text x="31.9" y="46.9">5V</text>
<text x="86.4" y="42.8">6</text>
<text x="86.4" y="45.7">7</text>
<text x="115" y="42.8">11</text>
<text x="115" y="45.7">10</text>
<text x="190.9" y="44.1">5V</text>
<text x="216.7" y="42.8">8</text>
<text x="242.4" y="42.8">8</text>
<text x="86.4" y="48.6">8</text>
<text x="115" y="48.6">09</text>
<text x="23.5" y="96.2">3.3V</text>
<text x="132.4" y="100.8">1</text>
<text x="161.6" y="100.8">1</text>
<text x="193.2" y="100.8">22</text>
<text x="234" y="100.8">1</text>
<text x="23.5" y="107.7">3.3V</text>
<text x="132.4" y="103.6">2</text>
<text x="132.4" y="106.5">3</text>
<text x="161.6" y="103.6">2</text>
<text x="161.6" y="106.5">3</text>
<text x="193.2" y="103.6">21</text>
<text x="193.2" y="106.5">20</text>
<text x="234" y="103.6">2</text>
<text x="234" y="106.5">3</text>
<text x="23.5" y="113.5">3.3V</text>
<text x="132.4" y="109.4">4</text>
<text x="132.4" y="112.3">5</text>
<text x="161.6" y="109.4">4</text>
<text x="161.6" y="112.3">5</text>
<text x="193.2" y="109.4">19</text>
<text x="193.2" y="112.3">18</text>
<text x="234" y="109.4">4</text>
<text x="234" y="112.3">5</text>
<text x="23.5" y="119.3">3.3V</text>
<text x="132.4" y="115.2">6</text>
<text x="132.4" y="118.1">7</text>
<text x="161.6" y="115.2">6</text>
<text x="161.6" y="118.1">7</text>
<text x="193.2" y="115.2">17</text>
<text x="193.2" y="118.1">16</text>
<text x="234" y="115.2">6</text>
<text x="234" y="118.1">7</text>
<text x="132.4" y="121">8</text>
<text x="141.9" y="122.2">5V</text>
<text x="161.6" y="121">8</text>
<text x="193.2" y="121">15</text>
<text x="234" y="121">8</text>
<text x="108.7" y="132.1">5V</text>
<text x="170.3" y="136.7" transform="rotate(-90 170.3 136.7)">9</text>
<text x="121.1" y="138.4">1</text>
<text x="144" y="138.4">3</text>
<text x="159.3" y="139.6">3.3V</text>
<text x="173.2" y="138.1" transform="rotate(-90 173.2 138.1)">10</text>
<text x="176.1" y="138.1" transform="rotate(-90 176.1 138.1)">11</text>
<text x="178.9" y="138.1" transform="rotate(-90 178.9 138.1)">12</text>
<text x="181.9" y="138.1" transform="rotate(-90 181.9 138.1)">13</text>
<text x="184.7" y="138.1" transform="rotate(-90 184.7 138.1)">14</text>
<text x="121.1" y="144.2">2</text>
<text x="173.8" y="187.7">Title</text>
<text x="185.4" y="190.6">&lt;Title&gt;</text>
<text x="173.8" y="196.3">Size</text>
<text x="185.4" y="196.3">Document Number</text>
<text x="269.4" y="196.3">Rev</text>
<text x="176.7" y="199.3">A</text>
<text x="185.4" y="199.3">&lt;Doc&gt;</text>
<text x="272.2" y="199.3">&lt;RevCode&gt;</text>
<text x="173.8" y="205.1">Date:</text>
<text x="188.8" y="205.1">Sunday, March 27, 2016</text>
<text x="231.7" y="205.1">Sheet</text>
<text x="246.2" y="205.1">1</text>
<text x="254.9" y="205.1">of</text>
<text x="263.6" y="205.1">1</text>
</g>
<g font-size="2.6" fill="#f00">
<text x="174.4" y="22.6">RTS</text>
<text x="197.6" y="22.6">DTR</text>
<text x="258.4" y="22.6">TXD</text>
<text x="258.4" y="25.5">RXD</text>
<text x="64.3" y="31.3">TXD</text>
<text x="64.3" y="34.2">RXD</text>
<text x="258.4" y="31.3">RTS</text>
<text x="174.4" y="45.8">DTR</text>
<text x="70.1" y="86.3">ADC</text>
<text x="139.7" y="100.8">/RST</text>
<text x="150.4" y="100.8">DTR</text>
<text x="217.8" y="100.8">TXD</text>
<text x="73.1" y="106.6">GPIO15</text>
<text x="139.7" y="103.7">ADC</text>
<text x="139.7" y="106.6">EN</text>
<text x="217.8" y="103.7">RXD</text>
<text x="217.8" y="106.6">GPIO5</text>
<text x="73.1" y="112.4">GPIO12</text>
<text x="139.7" y="109.5">GPIO16</text>
<text x="139.7" y="112.4">GPIO14</text>
<text x="200.4" y="109.5">RTS</text>
<text x="217.8" y="109.5">GPIO4</text>
<text x="217.8" y="112.4">GPIO0</text>
<text x="73.1" y="118.2">GPIO13</text>
<text x="139.7" y="115.3">GPIO12</text>
<text x="139.7" y="118.2">GPIO13</text>
<text x="217.8" y="115.3">GPIO2</text>
<text x="217.8" y="118.2">GPIO15</text>
</g>
<g font-size="2.6" fill="#004080">
<text x="91.3" y="30.2">GND</text>
<text x="91.3" y="33.1">TXD</text>
<text x="91.3" y="35.9">RXD</text>
<text x="104.9" y="35.9">RTS#</text>
<text x="106" y="30.2">VCC</text>
<text x="107.9" y="33.1">EN</text>
<text x="91.3" y="38.9">3V-OUT</text>
<text x="91.3" y="41.7">D+</text>
<text x="104.4" y="41.7">DCD#</text>
<text x="104.7" y="38.9">DTR#</text>
<text x="91.3" y="44.7">D-</text>
<text x="91.3" y="47.5">XI</text>
<text x="104.6" y="47.5">CSR#</text>
<text x="107.5" y="44.7">RI#</text>
<text x="91.3" y="50.4">XO</text>
<text x="104.9" y="50.4">CTS#</text>
<text x="166.5" y="102.6">RST</text>
<text x="166.5" y="105.5">ADC</text>
<text x="182.7" y="105.5">RXD0</text>
<text x="183" y="102.6">TXD0</text>
<text x="166.5" y="108.3">EN</text>
<text x="166.5" y="111.3">IO16</text>
<text x="185.5" y="108.3">IO5</text>
<text x="185.5" y="111.3">IO4</text>
<text x="166.5" y="114.1">IO14</text>
<text x="166.5" y="117.1">IO12</text>
<text x="166.5" y="119.9">IO13</text>
<text x="184.1" y="119.9">IO15</text>
<text x="185.5" y="114.1">IO0</text>
<text x="185.5" y="117.1">IO2</text>
<text x="166.5" y="122.8">VCC</text>
<text x="183.9" y="122.8">GND</text>
<text x="172.1" y="131.8" transform="rotate(-90 172.1 131.8)">CS0</text>
<text x="175" y="131.8" transform="rotate(-90 175 131.8)">MISO</text>
<text x="177.9" y="131.8" transform="rotate(-90 177.9 131.8)">IO9</text>
<text x="180.8" y="131.8" transform="rotate(-90 180.8 131.8)">IO10</text>
<text x="183.7" y="131.8" transform="rotate(-90 183.7 131.8)">MOSI</text>
<text x="186.6" y="131.8" transform="rotate(-90 186.6 131.8)">SCLK</text>
<text x="126" y="140.2">IN</text>
<text x="135" y="140.2">OUT</text>
<text x="126" y="146">ADJ</text>
</g>
<g font-size="2.1">
<text x="30.4" y="2.2">5</text>
<text x="85.4" y="2.2">4</text>
<text x="140.5" y="2.2">3</text>
<text x="195.4" y="2.2">2</text>
<text x="250.5" y="2.2">1</text>
<text x=".8" y="30.1">D</text>
<text x="278.8" y="30.1">D</text>
<text x=".8" y="80.8">C</text>
<text x="278.8" y="80.8">C</text>
<text x=".8" y="131.5">B</text>
<text x="278.8" y="131.5">B</text>
<text x=".8" y="182.2">A</text>
<text x="278.8" y="182.2">A</text>
<text x="30.4" y="207.8">5</text>
<text x="85.4" y="207.8">4</text>
<text x="140.5" y="207.8">3</text>
<text x="195.4" y="207.8">2</text>
<text x="250.5" y="207.8">1</text>
</g>
</svg>
